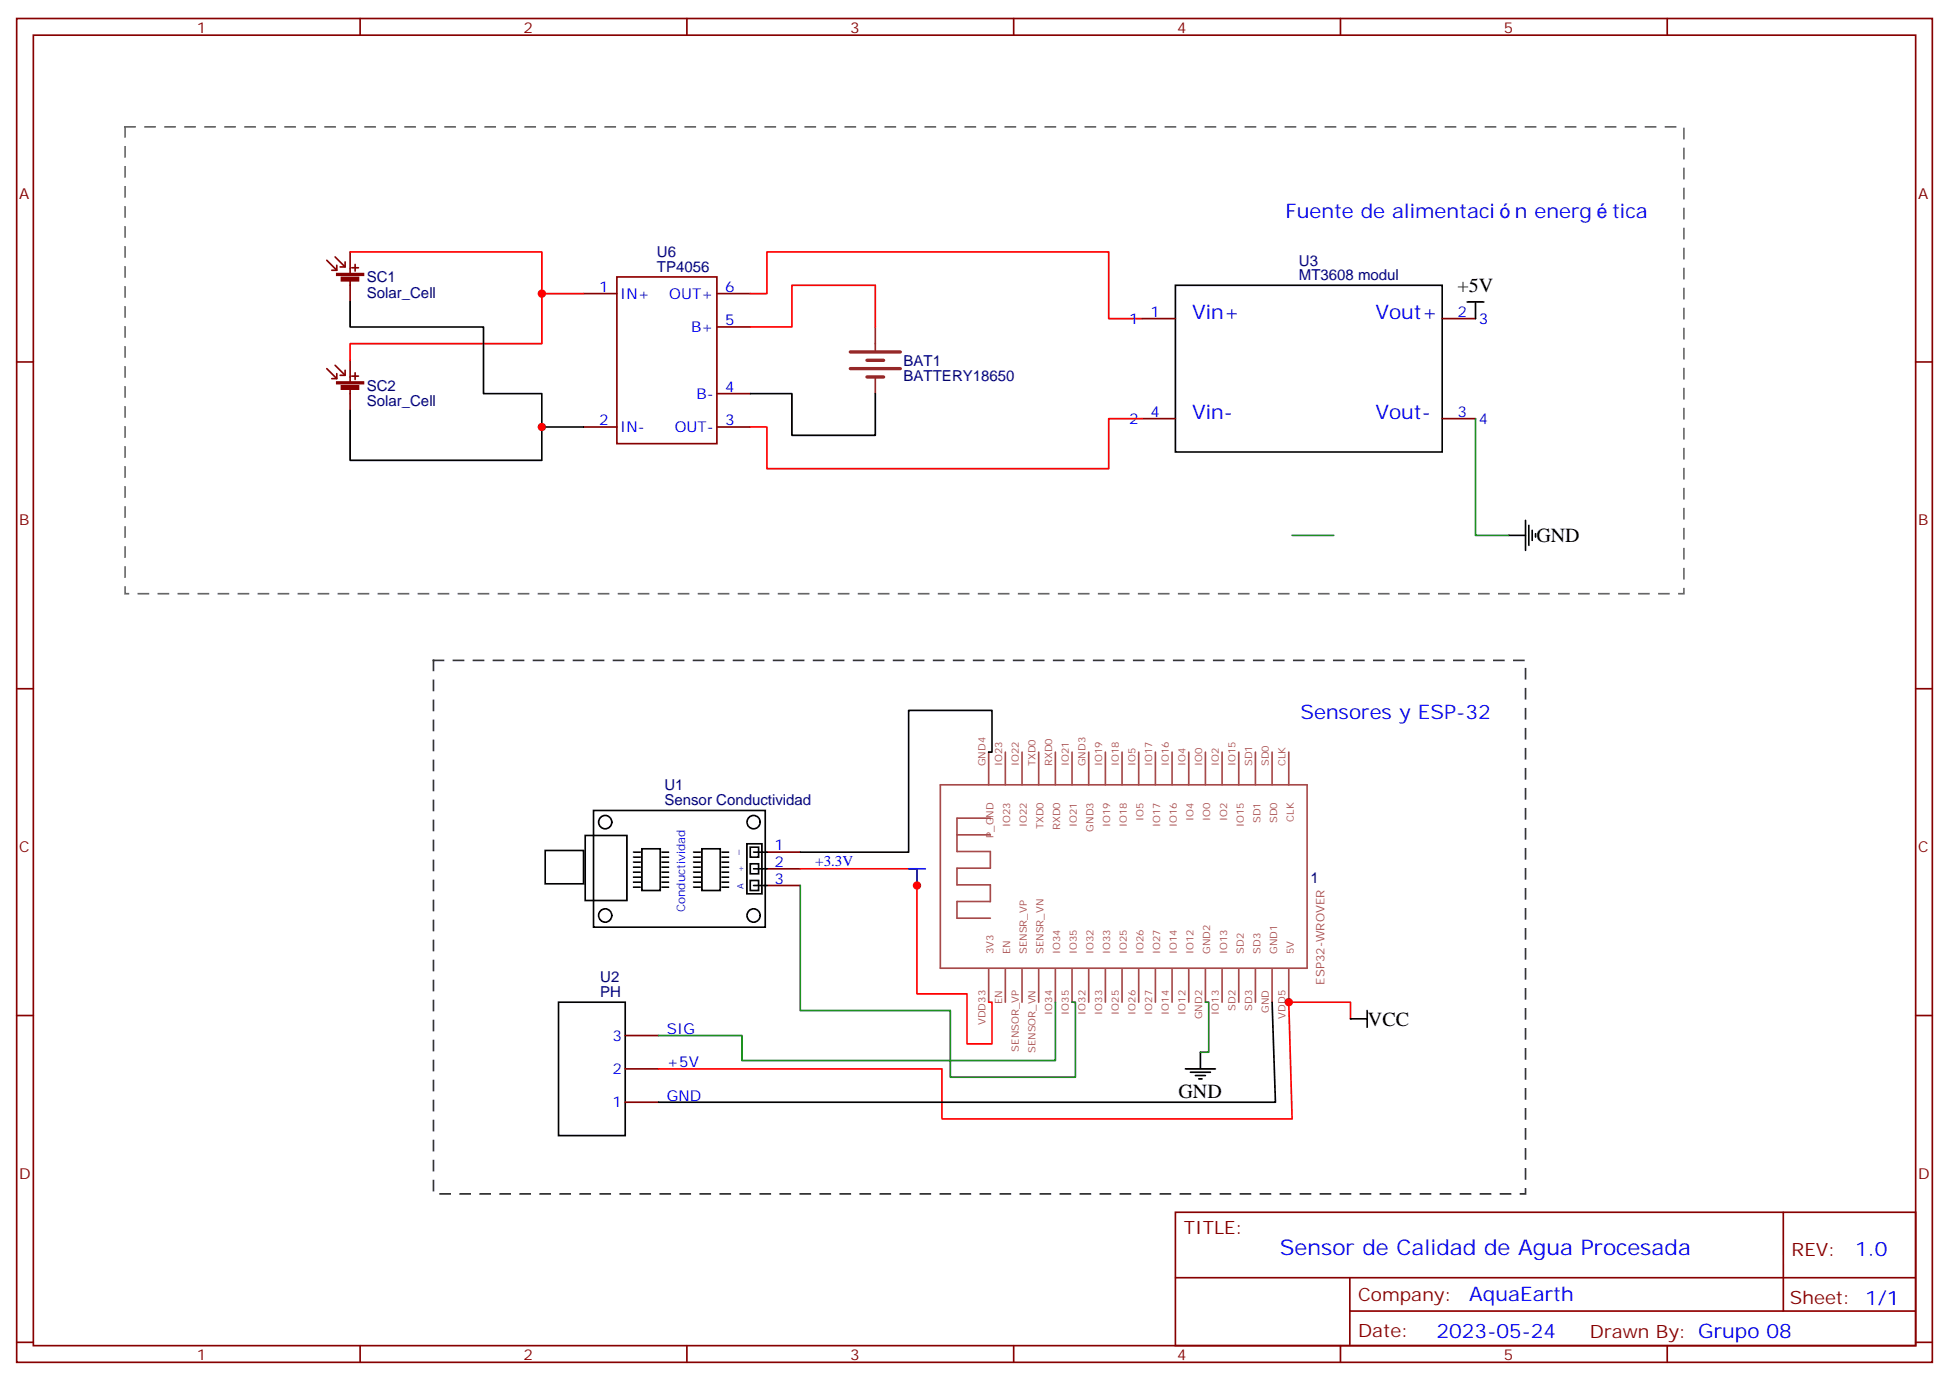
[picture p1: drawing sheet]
<svg xmlns="http://www.w3.org/2000/svg" width="412mm" height="292mm" viewBox="0 0 412 292" stroke-linecap="round" stroke-linejoin="round" font-family="sans-serif">
<g fill="none" stroke="#870000" stroke-width=".35">
<path d="M3.5 3.9h405.4v284.4h-405.4zM7.1 7.4h398.2v277.3h-398.2zM76.2 3.9v3.5M145.3 3.9v3.5M214.5 3.9v3.5M283.6 3.9v3.5M352.8 3.9v3.5M130.5 58.6h21.2v35.3h-21.2zM3.5 76.6h3.6M123.5 62.1h7M151.7 62.1h7M151.7 69.2h7"/>
<path d="M241.7 67.4h7M305.2 67.4h7M405.3 76.6h3.6M123.5 90.3h7M151.7 90.3h7M151.7 83.3h7M241.7 88.6h7M305.2 88.6h7M3.5 145.7h3.6M405.3 145.7h3.6M162.3 180.3h7M162.3 183.8h7"/>
<path d="M162.3 187.4h7M3.5 214.9h3.6M132.3 219.1h7M405.3 214.9h3.6M132.3 226.2h7M132.3 233.2h7M248.7 256.5h156.6v28.2h-156.6zM377.3 256.5v20.9M248.7 270.4h156.5M285.6 277.4h119.6M285.6 270.4v14.1M3.5 284h3.6"/>
<path d="M76.2 284.7v3.6M145.3 284.7v3.6M214.5 284.7v3.6M283.6 284.7v3.6M352.8 284.7v3.6M405.3 284h3.6"/>
</g>
<g fill="none" stroke="#000" stroke-width=".35">
<path d="M74.1 63.9v5.3h28.2v14.1h12.4v7h8.8M248.7 60.4h56.5v35.2h-56.5zM310.4 63.9h3.6M312.2 63.9v3.5M74.1 86.8v10.6h40.6v-7.1M158.7 83.3h8.9v8.8h17.6v-8.8M319.3 113.3h3.5M322.8 110.1v6.4M323.5 111.2v4.2M324.2 112.2v2.1M324.9 112.9v.7M209.2 159.1h.7v-8.8h-17.6v30h-23"/>
<path d="M115.4 180h8.1v7h-8.1zM123.8 176.8h8.8v13.7h-8.8zM125.6 171.5h36.3v24.7h-36.3zM135.8 179.6h3.9v8.8h-3.9zM148.5 179.6h3.9v8.8h-3.9zM158 178.5h3.2v10.6h-3.2zM158.7 179.2h1.8v2.2h-1.8zM134.1 186.7h1.7M134.1 185.6h1.7M134.1 184.5h1.4M134.1 183.5h1.4M134.1 180.3h1.4"/>
<path d="M134.1 181.4h1.4M134.1 182.4h1.4M134.1 187.7h1.4M140.1 186.7h1.4M140.1 185.6h1.4M140.1 184.5h1.4M140.1 183.5h1.4M140.1 180.3h1.4M140.1 181.4h1.4M140.1 182.4h1.4M140.1 187.7h1.4M146.8 186.7h1.7"/>
<path d="M146.8 185.6h1.7M146.8 184.5h1.4M146.8 183.5h1.4M146.8 180.3h1.4M146.8 181.4h1.4M146.8 182.4h1.4M146.8 187.7h1.4M152.8 186.7h1.4M152.8 185.6h1.4M152.8 184.5h1.4M152.8 183.5h1.4M152.8 180.3h1.4"/>
<path d="M152.8 181.4h1.4M152.8 182.4h1.4M152.8 187.7h1.4M158.7 186.3h1.8v2.1h-1.8zM158.7 182.8h1.8v2.1h-1.8zM159.5 180.3h2.8M159.5 183.8h2.8M159.5 187.4h2.8M118.2 212.1h14.1v28.2h-14.1zM269.2 212.1l.7 21.1h-130.6M285.8 215.6h3.5M289.3 213.8v3.5"/>
<path d="M250.8 226.2h6.4M251.9 226.9h4.2M252.9 227.6h2.2M253.6 228.3h.8M254 222.6v3.6"/>
<circle cx="128" cy="173.9" r="1.4"/>
<circle cx="159.4" cy="173.9" r="1.4"/>
<circle cx="128" cy="193.7" r="1.4"/>
<circle cx="159.4" cy="193.7" r="1.4"/>
</g>
<g fill="none" stroke="#a64a4a" stroke-width=".35">
<path d="M209.2 159.1v7M212.7 159.1v7M216.3 159.1v7M219.8 159.1v7M223.3 159.1v7M226.8 159.1v7M230.4 159.1v7M233.9 159.1v7M237.4 159.1v7M240.9 159.1v7M244.5 159.1v7M248 159.1v7"/>
<path d="M251.5 159.1v7M255.1 159.1v7M258.6 159.1v7M262.1 159.1v7M265.6 159.1v7M269.2 159.1v7M272.7 159.1v7M199 166.1h77.6v38.8h-77.6zM202.5 176.6h7M209.5 173.1h-7v7.1h7v3.5h-7v3.5h7v3.6h-7v3.5h7M209.2 205.1v7M212.7 205.1v7"/>
<path d="M216.3 205.1v7M219.8 205.1v7M223.3 205.1v7M226.8 205.1v7M230.4 205.1v7M233.9 205.1v7M237.4 205.1v7M240.9 205.1v7M244.5 205.1v7M248 205.1v7M251.5 205.1v7M255.1 205.1v7"/>
<path d="M258.6 205.1v7M262.1 205.1v7M265.6 205.1v7M269.2 205.1v7M272.7 205.1v7"/>
</g>
<g fill="#850000" stroke="#850000" stroke-width=".35">
<path d="M71.3 57.9h5.6v.3h-5.6z"/>
<path d="M72.2 58.7h3.6v.7h-3.6z"/>
<path d="M71.3 80.8h5.6v.4h-5.6z"/>
<path d="M72.2 81.6h3.6v.7h-3.6z"/>
</g>
<g fill="none" stroke="#850000" stroke-width=".35">
<path d="M69.1 55.1l2.2 2.1M70.9 54.4l2.1 2.1M71.3 56.1v1.1h-1.1M73 55.4v1.1h-1M74.1 53.3v4.6M74.1 59.3v4.6M74.4 56.7h1.4M75.1 56v1.4M69.1 78l2.2 2.1M70.9 77.3l2.1 2.1M71.3 79.1v1h-1.1M73 78.4v1h-1"/>
<path d="M74.1 76.2v4.6M74.4 79.6h1.4M75.1 78.9v1.4M74.1 82.2v4.6"/>
</g>
<path d="M179.9 74.5h10.6M179.9 78h10.6M183.4 76.2h3.6M183.4 79.8h3.6" fill="none" stroke="#8c2424" stroke-width=".71"/>
<path d="M185.2 69.2v4.9M185.2 79.8v3.5" fill="none" stroke="#8c2424" stroke-width=".35"/>
<path d="M74.1 53.3h40.6v8.8h8.8M114.7 62.1v10.6h-40.6v3.5M158.7 69.2h8.9v-8.8h17.6v8.8M158.7 62.1h3.6v-8.8h72.3v14.1h7.1M241.7 88.6h-7.1v10.6h-72.3v-8.9h-3.6M169.3 183.8h24.7v26.5h10.6v10.6h5.3v-8.8h-.7M285.8 215.6v-3.5h-13.1l.7 24.6h-74.1v-10.5h-60" fill="none" stroke="#f00" stroke-width=".35"/>
<path d="M312.2 88.6v24.7h7.1M273.4 113.3h8.8M169.3 187.4v26.4h31.8v14.1h26.4v-15.8h-.7M223.3 212.1v12.3h-66.3v-5.3h-17.7M255.1 212.1h.7v10.5h-1.8" fill="none" stroke="#008700" stroke-width=".35"/>
<path d="M26.5 26.8h329.8v98.8h-329.8z" fill="none" stroke="#666" stroke-width=".35" stroke-dasharray="2.1 2.1"/>
<path d="M91.7 139.7h231.1v112.9h-231.1z" fill="none" stroke="#333" stroke-width=".35" stroke-dasharray="2.1 2.1"/>
<path d="M192.3 183.8h3.5M194 183.8v3.6" fill="none" stroke="#00c" stroke-width=".35"/>
<g fill="#c00">
<circle cx="114.7" cy="62.1" r=".88"/>
<circle cx="114.7" cy="90.3" r=".88"/>
<circle cx="272.7" cy="212.1" r=".88"/>
<circle cx="194" cy="187.4" r=".88"/>
</g>
<text font-size="4.6" fill="#00f" x="270.8" y="265.5">Sensor de Calidad de Agua Procesada</text>
<g font-size="4.2" fill="#00f">
<text x="272" y="46.1">Fuente de alimentaci</text>
<text x="320.6" y="46.1">n energ</text>
<text x="341.1" y="46.1">tica</text>
<text x="252.2" y="67.4">Vin+</text>
<text x="291" y="67.4">Vout+</text>
<text x="252.2" y="88.6">Vin-</text>
<text x="291" y="88.6">Vout-</text>
<text x="275.2" y="152.1">Sensores y ESP-32</text>
<text x="392.5" y="265.8">1.0</text>
<text x="310.9" y="275.3">AquaEarth</text>
<text x="304" y="283.1">2023-05-24</text>
</g>
<g font-size="4.2">
<text x="308.4" y="61.8">+5V</text>
<text x="325.1" y="114.7">GND</text>
<text x="289.5" y="217">VCC</text>
<text x="249.4" y="232.3">GND</text>
</g>
<g font-size="3.9" fill="#800">
<text x="250.5" y="261.1">TITLE:</text>
<text x="379.1" y="265.8">REV:</text>
<text x="287.4" y="275.3">Company:</text>
<text x="378.7" y="275.9">Sheet: 1/1</text>
<text x="287.4" y="283">Date:</text>
<text x="336.4" y="283.1">Draw</text>
<text x="346.6" y="283.1">n By: Grupo 08</text>
</g>
<g font-size="3.2" fill="#800">
<text x="41.6" y="6.9">1</text>
<text x="110.8" y="6.9">2</text>
<text x="179.9" y="6.9">3</text>
<text x="249.1" y="6.9">4</text>
<text x="318.2" y="6.9">5</text>
<text x="4.1" y="42">A</text>
<text x="405.9" y="42">A</text>
<text x="4.1" y="111.2">B</text>
<text x="405.9" y="111.2">B</text>
<text x="4.1" y="180.3">C</text>
<text x="405.9" y="180.3">C</text>
<text x="4.1" y="249.4">D</text>
<text x="405.9" y="249.4">D</text>
<text x="41.6" y="287.7">1</text>
<text x="110.8" y="287.7">2</text>
<text x="179.9" y="287.7">3</text>
<text x="249.1" y="287.7">4</text>
<text x="318.2" y="287.7">5</text>
</g>
<g font-size="3.2" fill="#000080">
<text x="77.6" y="59.7">SC1</text>
<text x="139" y="57.5">TP4056</text>
<text x="139" y="54.4">U6</text>
<text x="274.8" y="59.3">MT3608 modul</text>
<text x="274.8" y="56.2">U3</text>
<text x="77.6" y="63">Solar_Cell</text>
<text x="191.2" y="77.4">BAT1</text>
<text x="77.6" y="82.7">SC2</text>
<text x="191.2" y="80.6">BATTERY18650</text>
<text x="77.6" y="85.9">Solar_Cell</text>
<text x="140.6" y="167.3">U1</text>
<text x="140.6" y="170.4">Sensor Conductividad</text>
<text x="277.3" y="186.9">1</text>
<text x="127" y="207.8">U2</text>
<text x="127" y="211">PH</text>
</g>
<g font-size="3.2" fill="#00f">
<text x="126.7" y="61.8">1</text>
<text x="131.2" y="63.2">IN+</text>
<text x="141.6" y="63.2">OUT+</text>
<text x="153.5" y="61.8">6</text>
<text x="146.2" y="70.2">B+</text>
<text x="153.5" y="68.8">5</text>
<text x="238.9" y="68.5">1</text>
<text x="243.4" y="67.1">1</text>
<text x="308.4" y="67.1">2</text>
<text x="312.9" y="68.5">3</text>
<text x="153.5" y="82.9">4</text>
<text x="126.7" y="90">2</text>
<text x="147.4" y="84.3">B-</text>
<text x="153.5" y="90">3</text>
<text x="238.9" y="89.6">2</text>
<text x="243.4" y="88.2">4</text>
<text x="308.4" y="88.2">3</text>
<text x="312.9" y="89.6">4</text>
<text x="131.2" y="91.4">IN-</text>
<text x="142.8" y="91.4">OUT-</text>
<text x="163.9" y="180">1</text>
<text x="163.9" y="183.5">2</text>
<text x="172.5" y="183.2">+3.3V</text>
<text x="163.9" y="187">3</text>
<text x="129.6" y="220.2">3</text>
<text x="141.1" y="218.8">SIG</text>
<text x="129.6" y="227.2">2</text>
<text x="141.1" y="225.8">+5V</text>
<text x="141.1" y="232.9">GND</text>
<text x="129.6" y="234.3">1</text>
</g>
<text font-size="2.5" fill="#00f" x="145" y="193" transform="rotate(-90 145 193)">Conductividad</text>
<text font-size="2.5" fill="#a54b4b" x="280.2" y="208.3" transform="rotate(-90 280.2 208.3)">ESP32-WROVER</text>
<g font-size="2.1" fill="#a54b4b">
<text x="208.5" y="162.1" transform="rotate(-90 208.5 162.1)">GND4</text>
<text x="212" y="162.1" transform="rotate(-90 212 162.1)">IO23</text>
<text x="215.6" y="162.1" transform="rotate(-90 215.6 162.1)">IO22</text>
<text x="219.1" y="162.1" transform="rotate(-90 219.1 162.1)">TXD0</text>
<text x="222.6" y="162.1" transform="rotate(-90 222.6 162.1)">RXD0</text>
<text x="226.1" y="162.1" transform="rotate(-90 226.1 162.1)">IO21</text>
<text x="229.7" y="162.1" transform="rotate(-90 229.7 162.1)">GND3</text>
<text x="233.2" y="162.1" transform="rotate(-90 233.2 162.1)">IO19</text>
<text x="236.7" y="162.1" transform="rotate(-90 236.7 162.1)">IO18</text>
<text x="240.3" y="162.1" transform="rotate(-90 240.3 162.1)">IO5</text>
<text x="243.8" y="162.1" transform="rotate(-90 243.8 162.1)">IO17</text>
<text x="247.3" y="162.1" transform="rotate(-90 247.3 162.1)">IO16</text>
<text x="250.8" y="162.1" transform="rotate(-90 250.8 162.1)">IO4</text>
<text x="254.4" y="162.1" transform="rotate(-90 254.4 162.1)">IO0</text>
<text x="257.9" y="162.1" transform="rotate(-90 257.9 162.1)">IO2</text>
<text x="261.4" y="162.1" transform="rotate(-90 261.4 162.1)">IO15</text>
<text x="264.9" y="162.1" transform="rotate(-90 264.9 162.1)">SD1</text>
<text x="268.5" y="162.1" transform="rotate(-90 268.5 162.1)">SD0</text>
<text x="272" y="162.1" transform="rotate(-90 272 162.1)">CLK</text>
<text x="242" y="173.7" transform="rotate(-90 242 173.7)">IO5</text>
<text x="252.6" y="173.7" transform="rotate(-90 252.6 173.7)">IO4</text>
<text x="256.1" y="173.7" transform="rotate(-90 256.1 173.7)">IO0</text>
<text x="259.6" y="173.7" transform="rotate(-90 259.6 173.7)">IO2</text>
<text x="273.7" y="173.9" transform="rotate(-90 273.7 173.9)">CLK</text>
<text x="210.2" y="177.2" transform="rotate(-90 210.2 177.2)">P_GND</text>
<text x="213.8" y="175" transform="rotate(-90 213.8 175)">IO23</text>
<text x="217.3" y="175" transform="rotate(-90 217.3 175)">IO22</text>
<text x="220.8" y="175.5" transform="rotate(-90 220.8 175.5)">TXD0</text>
<text x="224.3" y="175.7" transform="rotate(-90 224.3 175.7)">RXD0</text>
<text x="227.9" y="175" transform="rotate(-90 227.9 175)">IO21</text>
<text x="231.4" y="176" transform="rotate(-90 231.4 176)">GND3</text>
<text x="234.9" y="175" transform="rotate(-90 234.9 175)">IO19</text>
<text x="238.5" y="175" transform="rotate(-90 238.5 175)">IO18</text>
<text x="245.5" y="175" transform="rotate(-90 245.5 175)">IO17</text>
<text x="249" y="175" transform="rotate(-90 249 175)">IO16</text>
<text x="263.2" y="175" transform="rotate(-90 263.2 175)">IO15</text>
<text x="266.7" y="174.2" transform="rotate(-90 266.7 174.2)">SD1</text>
<text x="270.2" y="174.2" transform="rotate(-90 270.2 174.2)">SD0</text>
<text x="210.2" y="201.9" transform="rotate(-90 210.2 201.9)">3V3</text>
<text x="213.8" y="201.9" transform="rotate(-90 213.8 201.9)">EN</text>
<text x="217.3" y="201.9" transform="rotate(-90 217.3 201.9)">SENSR_VP</text>
<text x="220.8" y="201.9" transform="rotate(-90 220.8 201.9)">SENSR_VN</text>
<text x="224.3" y="201.9" transform="rotate(-90 224.3 201.9)">IO34</text>
<text x="227.9" y="201.9" transform="rotate(-90 227.9 201.9)">IO35</text>
<text x="231.4" y="201.9" transform="rotate(-90 231.4 201.9)">IO32</text>
<text x="234.9" y="201.9" transform="rotate(-90 234.9 201.9)">IO33</text>
<text x="238.5" y="201.9" transform="rotate(-90 238.5 201.9)">IO25</text>
<text x="242" y="201.9" transform="rotate(-90 242 201.9)">IO26</text>
<text x="245.5" y="201.9" transform="rotate(-90 245.5 201.9)">IO27</text>
<text x="249" y="201.9" transform="rotate(-90 249 201.9)">IO14</text>
<text x="252.6" y="201.9" transform="rotate(-90 252.6 201.9)">IO12</text>
<text x="256.1" y="201.9" transform="rotate(-90 256.1 201.9)">GND2</text>
<text x="259.6" y="201.9" transform="rotate(-90 259.6 201.9)">IO13</text>
<text x="263.2" y="201.9" transform="rotate(-90 263.2 201.9)">SD2</text>
<text x="266.7" y="201.9" transform="rotate(-90 266.7 201.9)">SD3</text>
<text x="270.2" y="201.9" transform="rotate(-90 270.2 201.9)">GND1</text>
<text x="273.7" y="201.9" transform="rotate(-90 273.7 201.9)">5V</text>
<text x="212" y="212.4" transform="rotate(-90 212 212.4)">EN</text>
<text x="222.6" y="214.7" transform="rotate(-90 222.6 214.7)">IO34</text>
<text x="226.1" y="214.7" transform="rotate(-90 226.1 214.7)">IO35</text>
<text x="229.7" y="214.7" transform="rotate(-90 229.7 214.7)">IO32</text>
<text x="233.2" y="214.7" transform="rotate(-90 233.2 214.7)">IO33</text>
<text x="236.7" y="214.7" transform="rotate(-90 236.7 214.7)">IO25</text>
<text x="240.3" y="214.7" transform="rotate(-90 240.3 214.7)">IO26</text>
<text x="243.8" y="214.7" transform="rotate(-90 243.8 214.7)">IO27</text>
<text x="247.3" y="214.7" transform="rotate(-90 247.3 214.7)">IO14</text>
<text x="250.8" y="214.7" transform="rotate(-90 250.8 214.7)">IO12</text>
<text x="254.4" y="215.7" transform="rotate(-90 254.4 215.7)">GND2</text>
<text x="257.9" y="214.7" transform="rotate(-90 257.9 214.7)">IO13</text>
<text x="261.4" y="213.9" transform="rotate(-90 261.4 213.9)">SD2</text>
<text x="264.9" y="213.9" transform="rotate(-90 264.9 213.9)">SD3</text>
<text x="268.5" y="214.4" transform="rotate(-90 268.5 214.4)">GND</text>
<text x="272" y="215.6" transform="rotate(-90 272 215.6)">VDD5</text>
<text x="208.5" y="216.9" transform="rotate(-90 208.5 216.9)">VDD33</text>
<text x="215.6" y="222.5" transform="rotate(-90 215.6 222.5)">SENSOR_VP</text>
<text x="219.1" y="222.8" transform="rotate(-90 219.1 222.8)">SENSOR_VN</text>
</g>
<g font-size="1.8" fill="#00f">
<text x="156.3" y="181" transform="rotate(-90 156.3 181)">_</text>
<text x="157.3" y="184.5" transform="rotate(-90 157.3 184.5)">+</text>
<text x="157.3" y="188.1" transform="rotate(-90 157.3 188.1)">A</text>
</g>
</svg>
